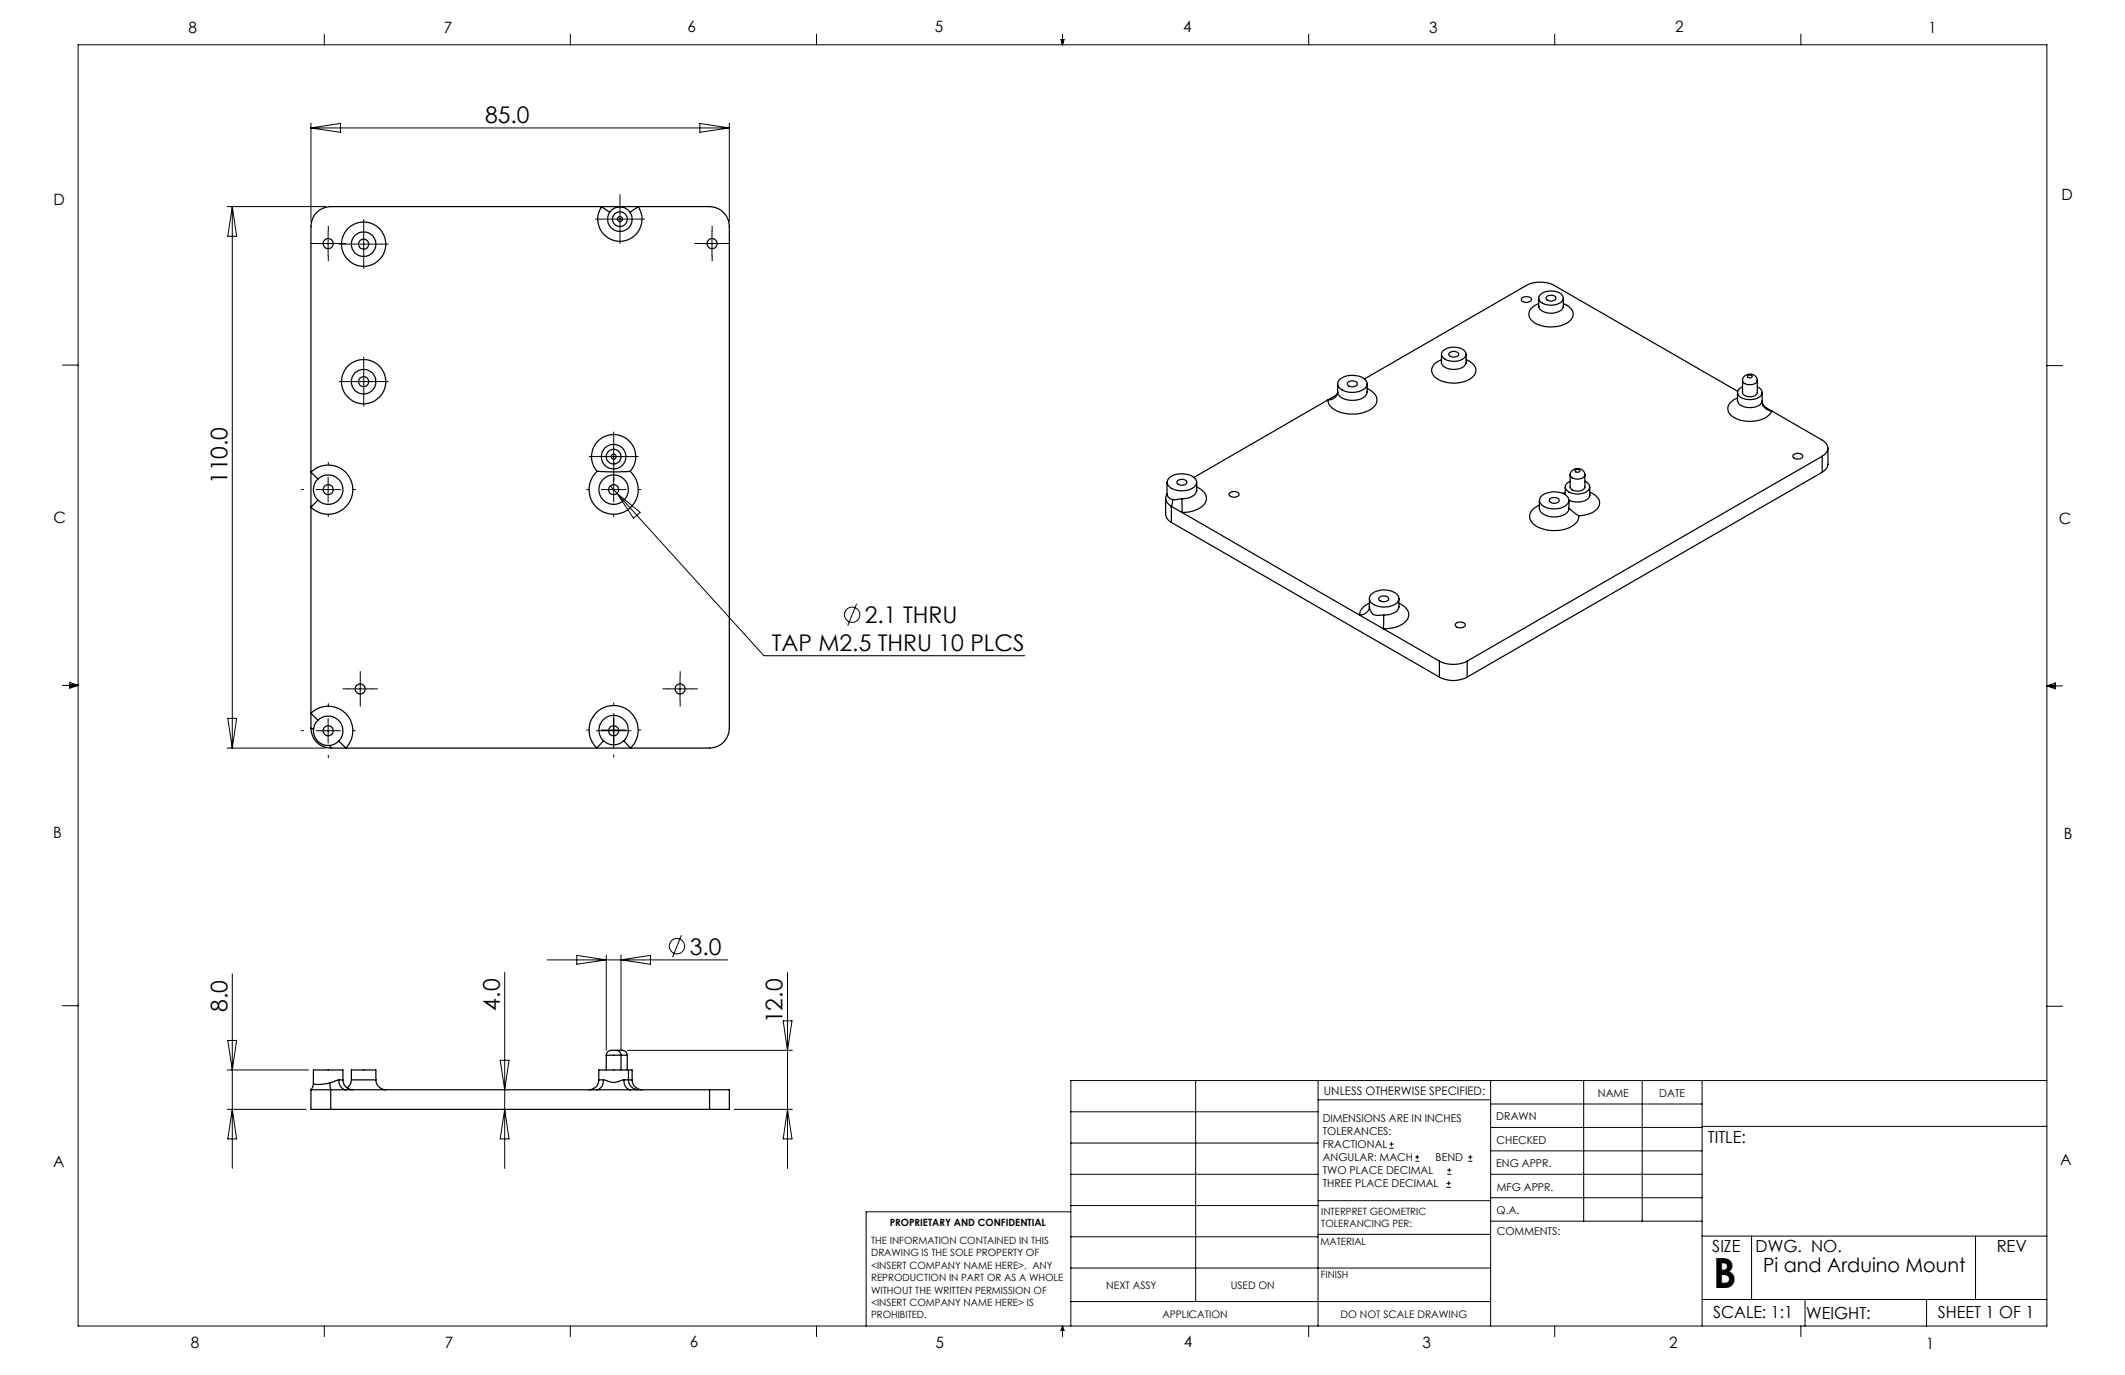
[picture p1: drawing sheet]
<svg xmlns="http://www.w3.org/2000/svg" width="432mm" height="279mm" viewBox="0 0 432 279" stroke-linecap="round" stroke-linejoin="round" font-family="sans-serif">
<g fill="none" stroke="#000" stroke-width=".2">
<path d="M15.9 9.1h400v260.4h-400zM65.9 6.9v2.2M115.9 6.9v2.2M165.9 6.9v2.2M215.6 8h.6l-.3 1.1zM215.7 8l.2 1.1M215.9 6.9v2.2M216 8l-.1 1.1M265.9 6.9v2.2M315.9 6.9v2.2M365.9 6.9v2.2M63.2 25v20"/>
<path d="M63.2 26h85M63.2 26l6-.9v1.8zM142.2 25.1l6 .9-6 .9zM148.2 25v20M46.2 42h20M47.2 42v110M47.2 42l.9 6h-1.8zM64.2 49.5h5M66.7 47v5M71.4 49.6h5M73.9 47.1v5M123.5 44.5h4.9"/>
<path d="M126 42.1v4.9M142.2 49.5h5M144.7 47v5M12.7 74.2h3.2M71.4 77.5h5M73.9 75.1v4.9M415.9 74.3h3.2M64.2 99.5h5M66.7 97v5M122.2 99.5h5M122.2 92.8h5M124 98.7l31.2 34.5h53"/>
<path d="M124.7 90.3v5M124.7 97v5M125.4 100.3l4.7 3.8-1.4 1.2zM12.7 139.3h3.2M14.2 139.1l1.7 .2M14.2 138.7l1.7 .6-1.7 .5zM15.9 139.3l-1.7 .3M70.7 140h5M73.2 137.5v5M135.7 140h5M138.2 137.5v5M174.1 122.7l-1.8 4.4"/>
<path d="M415.9 139.4h3.2M415.9 139.4l1.8-.6v1.2zM415.9 139.4l1.8 .3M417.7 139.2l-1.8 .2M46.2 152h20M46.3 146h1.8l-.9 6zM64.2 148.5h5M66.7 146v5M122.2 148.5h5M122.2 148.3h5M124.7 145.9v5.1M47.2 197.9v39.5"/>
<path d="M102.6 197.6v39.8M111.2 195.1h36.7M117.2 194.1l6 1-6 .8zM123.2 194.1v19.3M126.2 194.1v19.3M126.2 195.1l6-1v1.8zM138.5 190l-1.8 4.5M160 197.6v39.8M12.7 204.4h3.2M46.2 217.4h16.5M46.3 211.4h1.8l-.9 6zM101.6 215.4h1.8l-.8 6z"/>
<path d="M127.5 213.4h33.5M159.1 207.4h1.8l-.9 6zM243 219.6v44.9M267.8 219.6v49.9M302.9 219.6v49.9M321.8 219.6v28.5M333.7 219.6v28.5M345.9 219.6v49.9M415.9 204.5h3.2M415.9 219.6h-198.3v49.9M46.2 225.4h16M47.2 225.4l.9 6h-1.8z"/>
<path d="M102.6 225.4l.8 6h-1.8zM149.2 225.4h11.8M160 225.4l.9 6h-1.8zM217.6 238.6h50.2M217.6 232.3h50.2M217.6 225.9h50.2M267.8 223.5h35.1M282.3 233.3h.9M282.3 232.5h.9M282.8 232.1v.8M287.6 236h.8M287.6 235.1h.8"/>
<path d="M288 234.7v.8M294.1 238.6h.8M294.1 237.8h.8M294.5 237.4v.8M298.3 236h.9M298.3 235.1h.9M298.8 234.7v.8M302.9 238.6h43M302.9 233.9h43M302.9 229.1h43M302.9 224.3h43M345.9 228.9h70"/>
<path d="M217.6 257.7h85.3M217.6 251.3h50.2M217.6 245h50.2M217.6 246.2h-41.6v23.3M267.8 250.8h35.1M267.8 244h35.1M293.9 241.3h.9M293.9 240.5h.9M294.4 240v.8M302.9 248.1h43M302.9 243.4h43M345.9 251.2h70"/>
<path d="M355.9 251.2v12.9M401.4 251.2v12.9M65.9 269.5v2.1M115.9 269.5v2.1M165.9 269.5v2.1M215.9 269.5v2.1M215.9 269.5l.3 .8h-.6zM217.6 264.5h85.3M265.9 269.5v2.1M315.9 269.5v2.1M345.9 264.1h70M365.9 269.5v2.1"/>
<path d="M366.8 264.1v5.4M391.5 264.1v5.4"/>
<circle cx="173.2" cy="124.9" r="1.55"/>
<circle cx="137.5" cy="192.3" r="1.56"/>
</g>
<g fill="none" stroke="#000" stroke-width=".2" stroke-dasharray="15.2 1.3 1.3 1.3">
<path d="M64.2 49.5h-1M66.7 47v-1M66.7 52v1M69.2 49.5h1M71.4 49.6h-2.5M73.9 47.1v-2.5M73.9 52.1v2.5M76.4 49.6h2.5M123.5 44.5h-2.5M126 42v-2.5M126 47v2.5M128.5 44.5h2.5"/>
<path d="M142.2 49.5h-1M144.7 47v-1M144.7 52v1M147.2 49.5h1M71.4 77.5h-2.5M73.9 75v-2.5M76.4 77.5h2.5M61.7 99.5h-.5M66.7 94.5v-.5M71.7 99.5h.5M73.9 80v2.5M119.7 99.5h-.5"/>
<path d="M122.2 92.8h-2.5M124.7 94.5v-.5M124.7 90.3v-2.5M124.7 95.3v2.5M127.2 92.8h2.5M129.7 99.5h.5M66.7 104.5v.5M124.7 104.5v.5M70.7 140h-1M73.2 137.5v-1M75.7 140h1M135.7 140h-1"/>
<path d="M138.2 137.5v-1M140.7 140h1M61.7 148.5h-.5M66.7 143.5v-.5M66.7 153.5v.5M71.7 148.5h.5M73.2 142.5v1M119.7 148.3h-.5M122.2 148.5h-1M124.7 146v-1M124.7 151v1M124.7 143.3v-.5"/>
<path d="M124.7 153.3v.5M127.2 148.5h1M129.7 148.3h.5M138.2 142.5v1"/>
</g>
<g fill="none" stroke="#000" stroke-width=".25">
<path d="M123.9 43.1l-1.7-1.1a4.5 4.5 0 0 0 3.8 7 4.5 4.5 0 0 0 3.7-7l-1.7 1.1M313.1 59.8a3.5 3.5 0 0 1 4.4 .2 1.14 1.14 0 0 1-1 1.8 3.2 3.2 0 0 1-3.8-.9 .98 .98 0 0 1 .4-1.1zM271.8 78v1.7l-.2 .6-1.8 1M272.4 76.9a4.3 4.3 0 0 1 5.2 .5 1.35 1.35 0 0 1-1 2 4 4 0 0 1-4.7-1 1.2 1.2 0 0 1 .5-1.5zM273.9 77.7a1.31 1.31 0 0 1 1.9 .2 .96 .96 0 0 1-1.5 .6 .53 .53 0 0 1-.4-.8zM277.2 77l33-19a6.3 6.3 0 0 1 5.6 0l37.3 21.5M277.8 79.6v.1M277.8 79.6a2.22 2.22 0 0 1-2.3 1.7 3.6 3.6 0 0 1-3.6-1.3l-.1-.3a1.84 1.84 0 0 1-2 1.6M277.8 79a2.48 2.48 0 0 1 1.8 3.1 6.1 6.1 0 0 1-6.2 1.9 4 4 0 0 1-3.5-2.3l-.1-.4M277.8 78v1.6M292.9 73.6v.2M292.9 73.1a2.29 2.29 0 0 0-1.8 2.9 4.7 4.7 0 0 0 4.4 1.9 4.8 4.8 0 0 0 4.3-2.1 2.17 2.17 0 0 0-1.7-2.6l-.2-.1"/>
<path d="M292.9 73.6a2.22 2.22 0 0 0 2.5 1.5 2.22 2.22 0 0 0 2.5-1.5M292.9 72v1.6M293.3 71.2a3.6 3.6 0 0 1 4.4 .2 1.17 1.17 0 0 1-.9 1.8 3.3 3.3 0 0 1-3.9-1 .95 .95 0 0 1 .4-1zM294.5 71.7a1.31 1.31 0 0 1 1.9 .2 .96 .96 0 0 1-1.4 .6 .58 .58 0 0 1-.6-.6zM297.9 73.6l.1 .2M297.9 72v1.6M309.2 60.6a1.44 1.44 0 0 1 2 .1 1.16 1.16 0 0 1-2 .4l-.1-.1zM312.7 62.2l-.1 .2M312.7 60.6v1.6a2.22 2.22 0 0 0 2.5 1.4 2.25 2.25 0 0 0 2.5-1.4v.2M312.7 61.7a2.25 2.25 0 0 0-1.9 2.9 5.2 5.2 0 0 0 5.1 1.8 3.8 3.8 0 0 0 3.8-2.3 2.53 2.53 0 0 0-2-2.4M314.3 60.3a1.31 1.31 0 0 1 1.9 .2 .96 .96 0 0 1-1.5 .6 .58 .58 0 0 1-.6-.6zM317.7 60.6v1.6"/>
<path d="M353.1 79.8v1.6M354.1 77.3a1.49 1.49 0 0 1 1.5-1.3 1.49 1.49 0 0 1 1.4 1.3M354.1 77.3a1.65 1.65 0 0 0 2.2 .8 .95 .95 0 0 0 .8-.8v2.5a1.79 1.79 0 0 1-3 .2zM354.1 78.6a1.19 1.19 0 0 0-1 1.2 1.19 1.19 0 0 0 1.1 1.2 3.2 3.2 0 0 0 3.8-1 1.25 1.25 0 0 0-.9-1.4M355.1 76.4a.51 .51 0 0 1 .5-.2 .51 .51 0 0 1 .4 .4 .5 .5 0 0 1-.5 .2 .5 .5 0 0 1-.4-.4zM358.1 79.8v1.7M64.6 97.4l-1.4-1.5a5 5 0 0 1 7 .1 5 5 0 0 1 0 7 5 5 0 0 1-7 .1l1.4-1.5M121.3 95.8a4.5 4.5 0 0 1 .3-6.3 4.5 4.5 0 0 1 6.2 0 4.5 4.5 0 0 1 .3 6.3M121.3 95.8l2.6 .1 4.2-.1M121.3 95.8a5 5 0 0 0-.2 7.2 5 5 0 0 0 7.2 0 5 5 0 0 0-.2-7.2M237.1 98v2.5M237.5 97.2a4.1 4.1 0 0 1 5.5 .2 1.6 1.6 0 0 1-1.5 2.2 3.8 3.8 0 0 1-4.3-1.2 1.08 1.08 0 0 1 .3-1.2z"/>
<path d="M239.3 97.7a1.31 1.31 0 0 1 1.9 .2 1.12 1.12 0 0 1-1.9 .4l-.2-.2zM243.2 99.6v.1M243.2 99a2.48 2.48 0 0 1 1.8 3.1 5.3 5.3 0 0 1-4.8 2M243.2 99.6a2.24 2.24 0 0 1-2.5 1.7l-.5 .1M243.2 98v1.6M269.8 81.3l-27.2 15.7M318.1 99v1.5M319.1 96.5a1.52 1.52 0 0 1 1.5-1.3 1.52 1.52 0 0 1 1.5 1.3M319.1 96.5v2.5a1.74 1.74 0 0 0 2.5 .6l.5-.6v-2.5M319.1 97.8a1.14 1.14 0 0 0-1 1 1.14 1.14 0 0 0 .7 1.2 3.6 3.6 0 0 0 4.1-.5 1.12 1.12 0 0 0-.8-1.7M319.1 96.5a1.78 1.78 0 0 0 2.5 .6l.4-.4 .1-.2M320.1 95.6a.55 .55 0 0 1 .5-.2 .55 .55 0 0 1 .4 .4 .52 .52 0 0 1-.5 .2 .52 .52 0 0 1-.4-.4z"/>
<path d="M323 99v1.6M353.1 81.4l-.1 .2M353.1 80.9a2.4 2.4 0 0 0-1.9 2.8 5.2 5.2 0 0 0 5.2 1.9 4 4 0 0 0 3.6-2.1M353.1 81.4a2.23 2.23 0 0 0 2.5 1.4l1.4-.2a1.52 1.52 0 0 0 1-.9M358 81.7a2.07 2.07 0 0 0 2 1.8M358.1 81.5l.2 .8a3.6 3.6 0 0 0 1.7 1.2M358.1 81.5l-.1 .2M360 83.5l10.3 5.9a1.74 1.74 0 0 1 1.1 1.7 1.74 1.74 0 0 1-1.1 1.6M364.4 92.4a1.34 1.34 0 0 1 1.9 .2 1.15 1.15 0 0 1-2 .2zM370.3 92.7l-72.2 41.6M370.3 92.7v3.3M370.3 96l-72.2 41.6"/>
<path d="M371.4 91.1v3.2a2.04 2.04 0 0 1-1.1 1.7M236.9 101.3v3.2a2.04 2.04 0 0 0 1.1 1.7M237.1 100.4a1.69 1.69 0 0 0 .9 2.5M237.2 100.4a1.11 1.11 0 0 0 1.1 1.1M238 102.9v3.3M238 102.9l2.2 1.2M238 106.2l54.5 31.4M238.3 101.5l-.3 1.4M240.2 101.4v2.7M240.2 101.4l-1.9 .1M240.2 104.1l36.1 20.9M249.8 100.2a1.34 1.34 0 0 1 2 .2 1.18 1.18 0 0 1-2 .3l-.1-.2z"/>
<path d="M312.8 103.3v.1M312.8 102.6a2.56 2.56 0 0 0-1.9 3 5.3 5.3 0 0 0 5.2 2.2 5.1 5.1 0 0 0 4.6-2.2l.1-.8M312.8 103.3a2.4 2.4 0 0 0 2.5 1.7 3.6 3.6 0 0 0 3.4-1.2l.1-.5M312.8 101.7v1.6M313.1 100.9a4.3 4.3 0 0 1 5.3-.1 1.2 1.2 0 0 1-.4 2 4.3 4.3 0 0 1-4.9-.4 1.05 1.05 0 0 1 0-1.5zM314.9 101.4a1.34 1.34 0 0 1 1.9 .2 1.15 1.15 0 0 1-2 .2zM318.1 100l-.5 .3M318.8 103.3l2 1.5M318.8 101.7v1.7M323 100.6l.1 .2M323 100a2.38 2.38 0 0 1 2 2.7 3.9 3.9 0 0 1-3.5 2l-.7 .1M323 100.6a2.14 2.14 0 0 1-2.4 1.4l-1-.1-.8-.3"/>
<path d="M276.3 125l4.8 2.8M278.3 123.3h-.1M278.3 123.3a1.96 1.96 0 0 1-2 1.7M278.3 123.3a1.79 1.79 0 0 0 2.5 1.7h.4M278.3 122.6l-.9 .5a2.41 2.41 0 0 0-1.1 1.9M278.3 121.6v1.7M278.6 120.8a4.1 4.1 0 0 1 5.5 .2 1.54 1.54 0 0 1-1.5 2.2 3.9 3.9 0 0 1-4.3-1.1 1.12 1.12 0 0 1 .3-1.3zM280.2 121.4a1.34 1.34 0 0 1 2 .2 1.18 1.18 0 0 1-2 .4l-.1-.2zM281.1 127.8l11.4 6.5M281.2 125l-.1 2.8M284.3 123.3h.1M284.3 122.6a2.38 2.38 0 0 1 1.7 3.2 5.6 5.6 0 0 1-4.9 2"/>
<path d="M284.3 123.3a2.1 2.1 0 0 1-2 1.6l-1.1 .1M284.3 121.6v1.7M292.5 137.6a6 6 0 0 0 5.6 0M292.5 134.3a6.3 6.3 0 0 0 5.6 0M292.5 134.3v3.3M295.8 126.7a1.34 1.34 0 0 1 1.9 .2 1.14 1.14 0 0 1-1.9 .3l-.1-.1zM298.1 134.3v3.3M63.2 148l.5 .2M63.2 148a4 4 0 0 0 4 4M63.2 148v-102a4 4 0 0 1 4-4h77a4.1 4.1 0 0 1 4 4v102a4.1 4.1 0 0 1-4 4h-77M64.6 146.4l-1.4-1.5a5 5 0 0 1 7 .1 5 5 0 0 1 .1 7l-1.5-1.4M67 151.5l.2 .5"/>
<path d="M122.6 150.5l-1.4 1.5a5 5 0 0 1-.1-7.1 5 5 0 0 1 7.2 0 5 5 0 0 1-.2 7.1l-1.3-1.5M68.8 219.4l-1.8 .7M68.8 219.4a1.82 1.82 0 0 0 1.5 2M68.8 219.4h.9M69.7 219.4a2.05 2.05 0 0 0 2 2M69.7 219.4v-2h-6l-.1 3.1-.4 .9M71.4 219.4l-.4 1.2-.4 .5M71.4 219.4v-2h5v2M71.4 219.4h5M76.4 219.4a2.05 2.05 0 0 0 2 2M121.7 219.4a1.99 1.99 0 0 1-2 2M121.7 219.4h.9"/>
<path d="M122.6 219.4a1.77 1.77 0 0 1-1.4 2M122.6 219.4a4.2 4.2 0 0 0 3.9 .1l.3-.1M123.2 214.4a1.43 1.43 0 0 1 1.9-1 1.05 1.05 0 0 1 1.1 1M123.2 214.4h3M123.2 214.4v3M125.3 213.4h.9a1.05 1.05 0 0 1 1.3 1M126.2 214.4h1.3M126.2 214.4v3M126.8 219.4a1.77 1.77 0 0 0 1.3 2M126.8 219.4h.9M127.5 214.4v3M127.7 219.4a1.99 1.99 0 0 0 2 2"/>
<path d="M127.7 217.4h-6v2M127.7 217.4h.7v2M127.7 219.4h.7M127.7 217.4v2M128.4 219.4a2.05 2.05 0 0 0 2.1 2M63.2 221.4h4M63.2 221.4v4h4M67 220.1l.2 1.3M67 220.1l-.5 .1a4.1 4.1 0 0 1-2.8-.1M67.2 221.4v4M67.2 221.4h77M67.2 225.4h77"/>
<path d="M144.2 221.4h4v4h-4M144.2 221.4v4"/>
<circle cx="66.7" cy="49.5" r="1.02"/>
<circle cx="73.9" cy="49.6" r="1.02"/>
<circle cx="73.9" cy="49.6" r="4.5"/>
<circle cx="73.9" cy="49.6" r="2.49"/>
<circle cx="126" cy="44.5" r="1.5"/>
<circle cx="126" cy="44.5" r=".51"/>
<circle cx="126" cy="44.5" r="2.49"/>
<circle cx="144.7" cy="49.5" r="1.02"/>
<circle cx="73.9" cy="77.5" r="1.02"/>
<circle cx="73.9" cy="77.6" r="4.5"/>
<circle cx="73.9" cy="77.6" r="2.49"/>
<circle cx="66.7" cy="99.5" r="3"/>
<circle cx="66.7" cy="99.5" r="1.02"/>
<circle cx="124.7" cy="99.5" r="1.02"/>
<circle cx="124.7" cy="92.8" r="1.5"/>
<circle cx="124.7" cy="99.5" r="3"/>
<circle cx="124.7" cy="92.8" r=".51"/>
<circle cx="124.7" cy="92.8" r="2.49"/>
<circle cx="73.2" cy="140" r="1.02"/>
<circle cx="138.2" cy="140" r="1.02"/>
<circle cx="66.7" cy="148.5" r="3"/>
<circle cx="66.7" cy="148.5" r="1.02"/>
<circle cx="124.7" cy="148.5" r="1.02"/>
<circle cx="124.7" cy="148.4" r="2.99"/>
</g>
<text font-size="8.5" x="348.1" y="261.8">B</text>
<g font-size="4.7">
<text x="98.6" y="25">85.0</text>
<text x="46.2" y="98.4" transform="rotate(-90 46.2 98.4)">110.0</text>
<text x="175.7" y="126.6">2.1 THRU</text>
<text x="156.8" y="132.2">TAP M2.5 THRU 10 PLCS</text>
<text x="140.1" y="194">3.0</text>
<text x="46.2" y="205.6" transform="rotate(-90 46.2 205.6)">8.0</text>
<text x="101.6" y="205.3" transform="rotate(-90 101.6 205.3)">4.0</text>
<text x="159" y="207.9" transform="rotate(-90 159 207.9)">12.0</text>
</g>
<text font-size="4" x="358.3" y="258.5">Pi and Arduino Mount</text>
<g font-size="3.4">
<text x="347.1" y="232.3">TITLE:</text>
<text x="347.9" y="254.3">SIZE</text>
<text x="356.7" y="254.4">DWG. NO.</text>
<text x="405.7" y="254.5">REV</text>
<text x="348.1" y="267.9">SCALE: 1:1</text>
<text x="367" y="268">WEIGHT:</text>
<text x="393.8" y="267.9">SHEET 1 OF 1</text>
</g>
<g font-size="3.2">
<text x="38.3" y="6.7">8</text>
<text x="90.2" y="6.7">7</text>
<text x="139.7" y="6.5">6</text>
<text x="190" y="6.5">5</text>
<text x="240.4" y="6.5">4</text>
<text x="290.4" y="6.7">3</text>
<text x="340.4" y="6.5">2</text>
<text x="391.9" y="6.7">1</text>
<text x="10.9" y="41.6">D</text>
<text x="418.9" y="40.7">D</text>
<text x="10.9" y="106.3">C</text>
<text x="418.4" y="106.4">C</text>
<text x="10.8" y="170.2">B</text>
<text x="419.4" y="170.6">B</text>
<text x="10.8" y="237.2">A</text>
<text x="418.6" y="236.8">A</text>
<text x="38.8" y="273.8">8</text>
<text x="90.4" y="273.8">7</text>
<text x="140.2" y="273.8">6</text>
<text x="190.1" y="273.9">5</text>
<text x="240.5" y="273.8">4</text>
<text x="289" y="273.9">3</text>
<text x="339.1" y="273.8">2</text>
<text x="391.4" y="274.1">1</text>
</g>
<text font-size="2.4" x="269" y="222.4">UNLESS OTHERWISE SPECIFIED:</text>
<g font-size="2.2">
<text x="268.8" y="228">DIMENSIONS ARE IN INCHES</text>
<text x="304.1" y="227.7">DRAWN</text>
<text x="324.7" y="222.9">NAME</text>
<text x="337.2" y="222.9">DATE</text>
<text x="268.8" y="230.6">TOLERANCES:</text>
<text x="268.8" y="233.3">FRACTIONAL</text>
<text x="304.1" y="232.6">CHECKED</text>
<text x="268.8" y="236">ANGULAR: MACH</text>
<text x="268.8" y="238.6">TWO PLACE DECIMAL</text>
<text x="291.7" y="236">BEND</text>
<text x="304" y="237.2">ENG APPR.</text>
<text x="268.8" y="241.3">THREE PLACE DECIMAL</text>
<text x="304.2" y="241.9">MFG APPR.</text>
<text x="304.1" y="246.7">Q.A.</text>
<text x="304.1" y="250.9">COMMENTS:</text>
</g>
<g font-size="2.1">
<text x="224.8" y="262">NEXT ASSY</text>
<text x="250.1" y="261.9">USED ON</text>
<text x="236.2" y="267.8">APPLICATION</text>
<text x="272.4" y="267.8">DO NOT SCALE DRAWING</text>
</g>
<g font-size="2">
<text x="180.8" y="249.2">PROPRIETARY AND CONFIDENTIAL</text>
<text x="268.5" y="246.8">INTERPRET GEOMETRIC</text>
<text x="268.5" y="249.4">TOLERANCING PER:</text>
<text x="177" y="252.8">THE INFORMATION CONTAINED IN THIS</text>
<text x="177" y="255.3">DRAWING IS THE SOLE PROPERTY OF</text>
<text x="177" y="257.8">&lt;INSERT COMPANY NAME HERE&gt;. ANY</text>
<text x="268.3" y="252.9">MATERIAL</text>
<text x="177" y="260.3">REPRODUCTION IN PART OR AS A WHOLE</text>
<text x="177" y="262.9">WITHOUT THE WRITTEN PERMISSION OF</text>
<text x="268.4" y="259.7">FINISH</text>
<text x="177" y="265.4">&lt;INSERT COMPANY NAME HERE&gt; IS</text>
<text x="177" y="267.9">PROHIBITED.</text>
</g>
</svg>
